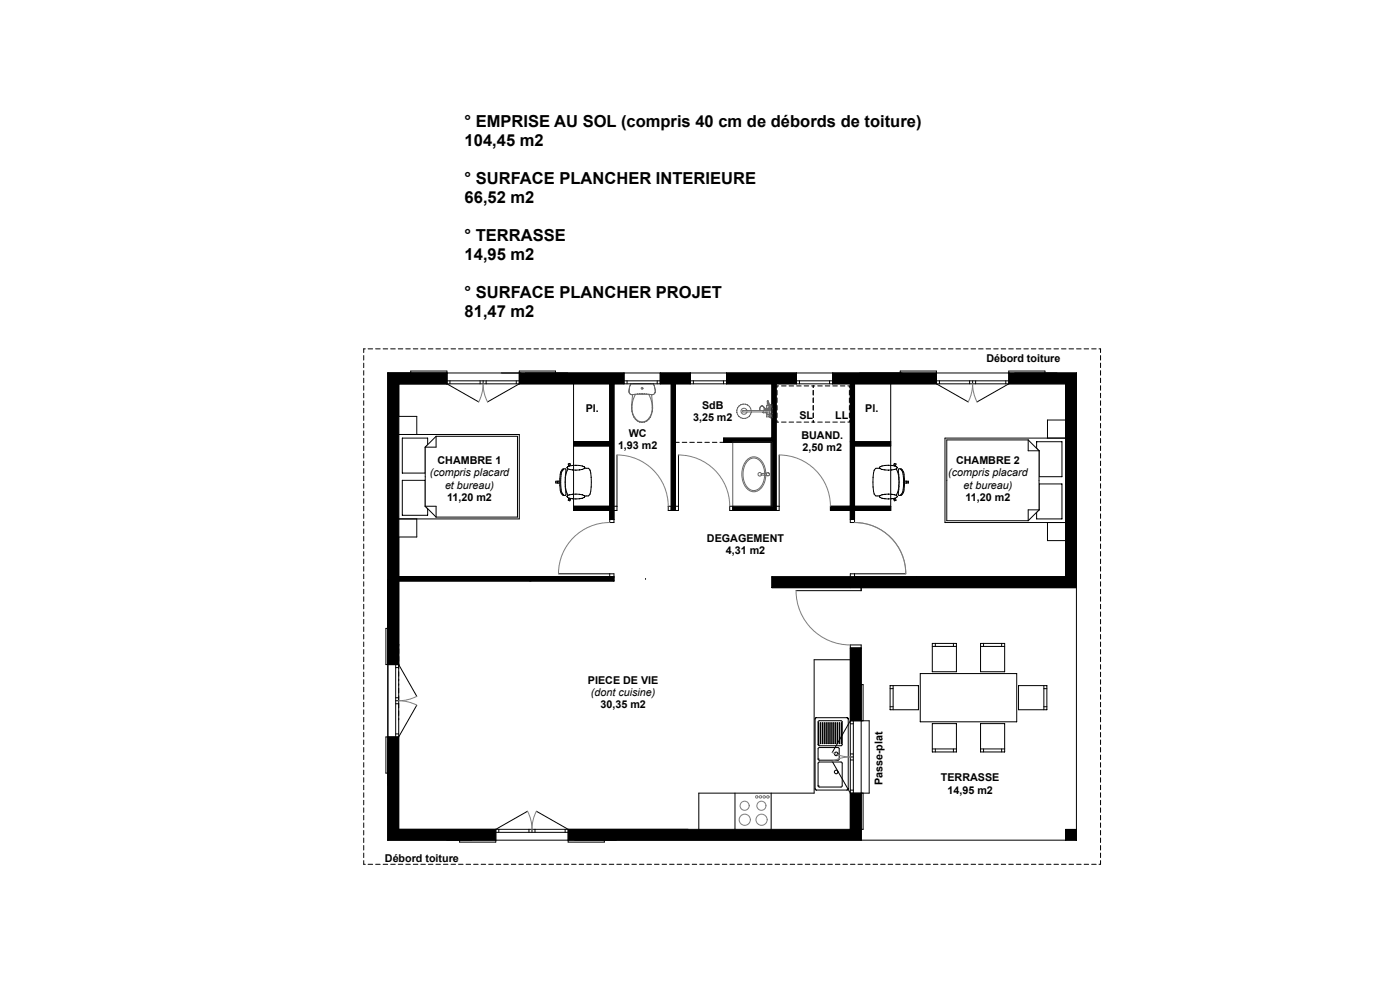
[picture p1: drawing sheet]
<svg xmlns="http://www.w3.org/2000/svg" width="297mm" height="210mm" viewBox="0 0 297 210" stroke-linecap="round" stroke-linejoin="round" font-family="sans-serif">
<g fill="#000">
<path d="M110.2 79.1h22.2v2.3h-22.2z" fill-rule="evenodd"/>
<path d="M140.1 79.1h6.4v2.3h-6.4z" fill-rule="evenodd"/>
<path d="M154.1 79.1h14.9v2.3h-14.9z" fill-rule="evenodd"/>
<path d="M176.6 79.1h22.1v2.3h-22.1z" fill-rule="evenodd"/>
<path d="M163.8 122.4h62.3v-41h-12.1v-2.3h14.4v45.6h-64.6z" fill-rule="evenodd"/>
<path d="M121.7 93.7h7.7v.9h-7.7z" fill-rule="evenodd"/>
<path d="M129.4 81.4h.8v28.8h-.8z" fill-rule="evenodd"/>
<path d="M163.8 81.4h.9v26.9h-9.3v-.9h8.4v-13.6h-10.3v-.9h10.3z" fill-rule="evenodd"/>
<path d="M121.7 107.4h7.7v.9h-7.7z" fill-rule="evenodd"/>
<path d="M142.4 81.4h.9v26.9h-.9z" fill-rule="evenodd"/>
<path d="M180.4 81.4h.9v12.3h7.7v.9h-7.7v12.8h7.7v.9h-7.7v1.9h-.9v-1.9h-4.2v-.9h4.2z" fill-rule="evenodd"/>
<path d="M84.6 122.4h45.6v.8h-45.6z" fill-rule="evenodd"/>
<path d="M180.4 137.4h2.3v15.5h-2.3z" fill-rule="evenodd"/>
<path d="M120.5 175.9h59.9v-7.7h2.3v10h-62.2z" fill-rule="evenodd"/>
<path d="M226.1 175.9h2.3v2.3h-2.3z" fill-rule="evenodd"/>
</g>
<g fill="none" stroke="#000" stroke-width=".21">
<path d="M110.2 79.1h22.2v2.3h-22.2zM140.1 79.1h6.4v2.3h-6.4zM154.1 79.1h14.9v2.3h-14.9zM176.6 79.1h22.1v2.3h-22.1zM129.4 81.4v28.8h.8v-28.8M129.4 93.7h-7.7v.9h7.7M142.4 81.4v26.9h.9v-26.9M163.8 81.4v11.5h-10.3v.9h10.3v13.6h-8.4v.9h9.3v-26.9M180.4 81.4v26h-4.2v.9h4.2v1.9h.9v-1.9h7.7v-.9h-7.7v-12.8h7.7v-.9h-7.7v-12.3M129.4 107.4h-7.7v.9h7.7M84.6 122.4h45.6v.8h-45.6zM163.8 122.4h62.3v-41h-12.1v-2.3h14.4v45.6h-64.6z"/>
<path d="M180.4 137.4h2.3v15.5h-2.3zM120.5 175.9h59.9v-7.7h2.3v10h-62.2zM226.1 175.9h2.3v2.3h-2.3z"/>
</g>
<path d="M82.3 79.1h12.5v2.3h-10.2v59.6h-2.3z" fill-rule="evenodd" fill="#ff0"/>
<path d="M82.3 79.1h12.5v2.3h-10.2v59.6h-2.3zM82.3 156.3h2.3v19.6h20.6v2.3h-22.9z" fill="none" stroke="#000" stroke-width=".21"/>
<g fill="#000">
<path d="M82.3 79.1h12.5v2.3h-10.2v59.6h-2.3z" fill-rule="evenodd"/>
<path d="M82.3 156.3h2.3v19.6h20.6v2.3h-22.9z" fill-rule="evenodd"/>
</g>
<g fill="#fff">
<path d="M200.5 92.9h25.6v17.9h-25.6z" fill-rule="evenodd"/>
<path d="M222.2 110.8h3.9v3.9h-3.9z" fill-rule="evenodd"/>
<path d="M222.2 89.1h3.9v3.8h-3.9z" fill-rule="evenodd"/>
</g>
<path d="M222.2 89.1h3.9v3.8h-3.9zM222.2 110.8h3.9v3.9h-3.9z" fill="none" stroke="#000" stroke-width=".21"/>
<path d="M219.9 93.7h5.4v7.4h-4.9v-5.5l-.5-.5z" fill-rule="evenodd" fill="#fff"/>
<path d="M219.9 93.7h5.4v7.4h-4.9v-5.5l-.5-.5z" fill="none" stroke="#000" stroke-width=".21"/>
<path d="M220.4 102.7h4.9v7.4h-5.4v-1.4l.5-.5z" fill-rule="evenodd" fill="#fff"/>
<path d="M220.4 102.7h4.9v7.4h-5.4v-1.4l.5-.5z" fill="none" stroke="#000" stroke-width=".21"/>
<g fill="#fff">
<path d="M200.9 93.3h17.2l2.3 2.3v6.3h-19.5z" fill-rule="evenodd"/>
<path d="M200.9 101.9h19.5v6.3l-2.3 2.3h-17.2z" fill-rule="evenodd"/>
</g>
<path d="M200.5 92.9h25.6v17.9h-25.6zM218.1 93.3h-17.2v17.2h17.2M218.1 93.3l2.3 2.3M218.1 93.3v2.3h2.3M220.4 95.6v12.6M220.4 108.2h-2.3v2.3M220.4 108.2l-2.3 2.3" fill="none" stroke="#000" stroke-width=".21"/>
<path d="M155.4 93.8h8.4v13.6h-8.4z" fill-rule="evenodd" fill="#fff"/>
<g fill="none" stroke="#696969" stroke-width=".21">
<path d="M155.4 93.8h8.4v13.6h-8.4zM158.5 97.9a1.83 1.83 0 0 1 1.8-.7 1.83 1.83 0 0 1 1.4 1.2 4.5 4.5 0 0 1-.8 5.3 1.85 1.85 0 0 1-2.8-.9 4.7 4.7 0 0 1 .4-4.9zM158.5 97.5a2.11 2.11 0 0 1 3.5 1 4.6 4.6 0 0 1-1.1 5.5 2.13 2.13 0 0 1-3.1-1.3 4.8 4.8 0 0 1 .7-5.2zM163.5 93.8v13.6"/>
<circle cx="161.2" cy="100.6" r=".38"/>
</g>
<path d="M161.5 100.5l1.4-.2h.2l.1 .4-.3 .2h-.5l-.8-.2z" fill-rule="evenodd" fill="#fff"/>
<path d="M162.3 100.4l-.2 .2 .2 .2M162.3 100.4l.6-.1 .3 .2-.1 .4-.8-.1M162.3 100.4l-.8 .2 .8 .2M162.3 100.5l.3-.1v.4l-.3-.1z" fill="none" stroke="#696969" stroke-width=".21"/>
<path d="M156.8 86.1a1.53 1.53 0 0 0 .4 2.5 1.53 1.53 0 0 0 2.2-1.2h2.5v.2h.7v.8h.6h.2v.2h.4v-.8h-.4v.2h-.3l.1-.6h.5l.1 .3v-1l-.1 .4h-.5v-.3l.6-.1v-.9h-.4v.2l-.5-1-.1 .1-.2 1.5h-.5a.51 .51 0 0 0-.6-.5 .51 .51 0 0 0-.3 .8v.2h-1.8a1.53 1.53 0 0 0-1-1.3 1.53 1.53 0 0 0-1.6 .3zM163.1 86.5l.2 .1-.1 .1zM162.9 85.5l.3 .6-.3-.1z" fill-rule="evenodd" fill="#fff"/>
<g fill="none" stroke="#696969" stroke-width=".21">
<path d="M158.5 87.1a.64 .64 0 0 0-1-.4 .64 .64 0 0 0 0 1.1 .64 .64 0 0 0 1-.4M159.4 87.1a1.54 1.54 0 0 0-2.4-1.2 1.54 1.54 0 0 0 0 2.6 1.54 1.54 0 0 0 2.4-1.1M161.9 87.4v.2h.7M161.9 87.1h.1M161.9 86.2a.57 .57 0 0 0-.7 .2 .57 .57 0 0 0 0 .7M161.9 86.2l.1 .1M162 86.3l.1 .3M162.1 87.1h.1M162.1 86.6h.8M162.1 86.6v.5M162.4 86.9v.2M162.4 87.4v.2"/>
<path d="M162.6 86.9v.2M162.6 87.4v1h.5v-.5M162.7 86.6h.5v.5M162.7 87.4v.5h.5v-.5M162.7 86.9v.2M162.8 87.9v.1l.2-.1M162.8 85.1v.9M162.8 85.1h.1l.5 1.1M162.8 85.1l.5 1.4M162.9 86.6h.1M162.9 86.9h-.8h.5M162.9 86.9h.1"/>
<path d="M162.9 86.6l.1 .1M162.9 85.5v.5M163 86.9h-.1M163 86.7h.1M163 86.8v.1M163 86.8h.1M163 86.7v.1M163.1 86.6v-.6h-.5v.6M163.1 88h.1M163.1 88.4h.1M163.1 86.5h.1M163.1 86.1h.1"/>
<path d="M163.2 86.2l.1 .3M163.2 88.1h.2M163.2 88.3h.2M163.2 86.4h.1M163.2 86.2h.1M163.3 86.5h.1M163.3 86.5l-.1 .2M163.4 86h.1M163.4 86.2v-.4h.4v2.8h-.4v-.8h.4M163.4 88h-.2v.4h.2M163.4 86.2h.1M163.4 86.2l.1 .3"/>
<path d="M163.4 86.7l-.2 .1M163.5 86.7h.3M163.5 86.7h.1M163.5 86.5v.2M163.5 86.5h.1M163.7 87.1h-6.1v.3h6.1M163.7 86.7v1"/>
</g>
<path d="M134.4 81.4h3.6l.4 4.5a3.4 3.4 0 0 1-1.7 3.6 2.23 2.23 0 0 1-2.7-2.3v-1.3z" fill-rule="evenodd" fill="#fff"/>
<path d="M134.4 81.4h3.6l.4 4.5a3.4 3.4 0 0 1-1.7 3.6 2.23 2.23 0 0 1-2.7-2.3v-1.3zM134.8 83.6h2.8a4.6 4.6 0 0 1-.3 5.6 1.89 1.89 0 0 1-3-1.2 5.3 5.3 0 0 1 .5-4.4z" fill="none" stroke="#696969" stroke-width=".21"/>
<path d="M133.8 81.4h4.8l.3 .8a.98 .98 0 0 1-.6 1.5h-.1a12.1 12.1 0 0 0-4.3 0 1.03 1.03 0 0 1-.4-1.5z" fill-rule="evenodd" fill="#fff"/>
<g fill="none" stroke="#696969" stroke-width=".21">
<path d="M133.8 81.4h4.8l.3 .8a.98 .98 0 0 1-.6 1.5h-.1a12.1 12.1 0 0 0-4.3 0 1.03 1.03 0 0 1-.4-1.5z"/>
<circle cx="136.2" cy="82.4" r=".19"/>
</g>
<g fill="#fff">
<path d="M84.6 92.2h25.6v17.9h-25.6z" fill-rule="evenodd"/>
<path d="M84.6 110.1h3.8v3.8h-3.8z" fill-rule="evenodd"/>
<path d="M84.6 88.3h3.8v3.9h-3.8z" fill-rule="evenodd"/>
</g>
<path d="M84.6 88.3h3.8v3.9h-3.8zM84.6 110.1h3.8v3.8h-3.8z" fill="none" stroke="#000" stroke-width=".21"/>
<path d="M85.3 92.9h5.4v1.4l-.5 .6v5.5h-4.9z" fill-rule="evenodd" fill="#fff"/>
<path d="M85.3 92.9h5.4v1.4l-.5 .6v5.5h-4.9z" fill="none" stroke="#000" stroke-width=".21"/>
<path d="M85.3 101.9h4.9v5.5l.5 .5v1.4h-5.4z" fill-rule="evenodd" fill="#fff"/>
<path d="M85.3 101.9h4.9v5.5l.5 .5v1.4h-5.4z" fill="none" stroke="#000" stroke-width=".21"/>
<g fill="#fff">
<path d="M92.5 92.5h17.3v8.6h-19.6v-6.2z" fill-rule="evenodd"/>
<path d="M90.2 101.1h19.6v8.6h-17.3l-2.3-2.3z" fill-rule="evenodd"/>
</g>
<path d="M84.6 92.2h25.6v17.9h-25.6zM90.2 94.9v12.5M92.5 92.5h17.3v17.2h-17.3M92.5 92.5l-2.3 2.4M92.5 92.5v2.4h-2.3M90.2 107.4h2.3v2.3M90.2 107.4l2.3 2.3" fill="none" stroke="#000" stroke-width=".21"/>
<path d="M173 152.3h6.9v15.2h-6.9z" fill-rule="evenodd" fill="#fff"/>
<g fill="none" stroke="#000" stroke-width=".21">
<path d="M173 152.3h6.9v15.2h-6.9zM173.6 157.9h.1M173.6 158.7l.2-.1h4.1l.1 .2v2.3l-.2 .2-4.1-.1-.1-.2zM173.6 153l.2-.1h4.6l.2 .1 .1 4.9-.2 .3h-4.7l-.2-.1zM173.6 153.3l.1 4.4zM174 153.3l.1 4.4zM174.4 153.3l.1 4.4zM174.8 153.3l.1 4.4zM175.2 153.3l.1 4.4zM175.6 153.3l.1 4.4zM176 153.3l.1 4.4zM176.5 153.3v4.4z"/>
<path d="M176.9 153.3v4.4zM177.3 153.3v4.4zM177.7 153.3v4.4zM178.1 153.3v4.4zM178.5 153.3v4.4zM173.6 166.7h.1M173.6 161h.1M173.6 161.8l.2-.2h4.6l.2 .2 .1 4.9-.2 .2h-4.7l-.2-.1z"/>
<circle cx="177.4" cy="159.9" r=".38"/>
<circle cx="177.4" cy="163.8" r=".38"/>
</g>
<g fill="#fff">
<path d="M185.7 99.4l3.7-.1 .4-1 .3 .1-.3 .9a2.59 2.59 0 0 1 .9 2.3h.9v.5h1.1v.2h-7.5v-1.1a2 2 0 0 1 .5-1.8z" fill-rule="evenodd"/>
<path d="M185.2 102.3h7.5v.2h-1.1v.4h-.9a2.59 2.59 0 0 1-.9 2.3l.3 .9-.3 .1-.4-1-3.7-.1a4.3 4.3 0 0 1-.5-2.8z" fill-rule="evenodd"/>
</g>
<g fill="none" stroke="#000" stroke-width=".21">
<path d="M185.4 99.8l-.2 1.4M185.5 99.7l-.1 .1M189.6 98.8a.19 .19 0 0 1 .2-.1 .19 .19 0 0 1 .1 .2M189.6 98.8l-.2 .5M189.6 98.8l.2-.5 .3 .1-.2 .5M189.8 99.3l.4 .3a6.6 6.6 0 0 1 0 5.4l-.4 .2M189.8 99.3h-4l-.3 .4M189.9 98.9l-.1 .4M185.2 101.2v2.1M185.2 103.3h.1M185.2 101.2h.1M185.2 103.3a2 2 0 0 0 .5 1.8l4.1 .1"/>
<path d="M189.4 105.2l.2 .6M189.8 105.2h.1M189.8 105.2l.1 .4M189.9 105.6a.19 .19 0 0 1-.1 .3 .19 .19 0 0 1-.2-.1M189.9 105.6l.2 .5-.4 .1-.1-.4M190.7 101.6h.9v1.3h-.9M191.6 102.1h.6M192.2 102.1a.19 .19 0 0 1 .2 .2 .19 .19 0 0 1-.2 .2M192.2 102.1h.5v.4h-.5M192.2 102.5h-.6"/>
</g>
<path d="M186.7 99a5 5 0 0 1 3.5 0l.2 .2a3.8 3.8 0 0 1-3.8 0z" fill-rule="evenodd" fill="#fff"/>
<path d="M186.7 99a5 5 0 0 1 3.5 0l.2 .2a3.8 3.8 0 0 1-3.8 0z" fill="none" stroke="#000" stroke-width=".21"/>
<path d="M186.7 105.1a5 5 0 0 1 3.5 0l.2 .2a3.8 3.8 0 0 1-3.8 0z" fill-rule="evenodd" fill="#fff"/>
<path d="M186.7 105.1a5 5 0 0 1 3.5 0l.2 .2a3.8 3.8 0 0 1-3.8 0z" fill="none" stroke="#000" stroke-width=".21"/>
<g fill="#fff">
<path d="M190.6 99.5l.1-.1a.99 .99 0 0 1 1.1 1.2l.1 1.7h-1.1z" fill-rule="evenodd"/>
<path d="M190.8 102.3h1.1v.7a2.41 2.41 0 0 1-.7 2.1h-.5l-.1-.3z" fill-rule="evenodd"/>
</g>
<path d="M190.6 99.5l.1-.1a.99 .99 0 0 1 1.1 1.2l.1 2.4a2.41 2.41 0 0 1-.7 2.1h-.5l-.1-.3a19.5 19.5 0 0 0 0-5.3zM191 99.5a2.61 2.61 0 0 1 .7 2.3v.5a3.3 3.3 0 0 1-.7 2.8" fill="none" stroke="#000" stroke-width=".21"/>
<path d="M208 153.5h5.1v6h-5.1z" fill-rule="evenodd" fill="#fff"/>
<path d="M208 153.5h5.1v6h-5.1z" fill="none" stroke="#000" stroke-width=".21"/>
<path d="M197.8 153.5h5.1v6h-5.1z" fill-rule="evenodd" fill="#fff"/>
<path d="M197.8 153.5h5.1v6h-5.1z" fill="none" stroke="#000" stroke-width=".21"/>
<path d="M208 136.5h5.1v6h-5.1z" fill-rule="evenodd" fill="#fff"/>
<path d="M208 136.5h5.1v6h-5.1z" fill="none" stroke="#000" stroke-width=".21"/>
<path d="M197.8 136.5h5.1v6h-5.1z" fill-rule="evenodd" fill="#fff"/>
<path d="M197.8 136.5h5.1v6h-5.1z" fill="none" stroke="#000" stroke-width=".21"/>
<path d="M216.1 145.4h6v5.2h-6z" fill-rule="evenodd" fill="#fff"/>
<path d="M216.1 145.4h6v5.2h-6z" fill="none" stroke="#000" stroke-width=".21"/>
<path d="M188.8 145.4h6v5.2h-6z" fill-rule="evenodd" fill="#fff"/>
<path d="M188.8 145.4h6v5.2h-6z" fill="none" stroke="#000" stroke-width=".21"/>
<path d="M195.2 142.9h20.5v10.2h-20.5z" fill-rule="evenodd" fill="#fff"/>
<g fill="none" stroke="#000" stroke-width=".21">
<path d="M197.8 137.1h5.1M198.4 136.5v.6M202.3 136.5v.6M208 137.1h5.1M208.7 136.5v.6M212.5 136.5v.6M188.8 146.1h.7M188.8 149.9h.7M189.5 145.4v5.2M195.2 142.9h20.5v10.2h-20.5zM197.8 158.9h5.1M198.4 158.9v.6"/>
<path d="M202.3 158.9v.6M208 158.9h5.1M208.7 158.9v.6M212.5 158.9v.6M221.4 145.4v5.2M221.4 146.1h.7M221.4 149.9h.7"/>
</g>
<g fill="#fff">
<path d="M120.6 98.4l.3-.1 .4 1 3.6 .1a4.3 4.3 0 0 1 .5 2.9h-7.5v-.2h1.2v-.5h.8a2.59 2.59 0 0 1 .9-2.3z" fill-rule="evenodd"/>
<path d="M117.9 102.3h7.5v1a2 2 0 0 1-.5 1.8l-3.6 .1-.4 1-.3-.1 .2-.9a2.59 2.59 0 0 1-.9-2.3h-.8v-.4h-1.2z" fill-rule="evenodd"/>
</g>
<g fill="none" stroke="#000" stroke-width=".21">
<path d="M120.7 98.9l.1 .4M120.8 99.3l-.3 .3a6.6 6.6 0 0 0 0 5.4l.3 .2M120.8 99.3h.1M120.8 99.3h4l.4 .4M121.1 98.8a.19 .19 0 0 0-.3-.1 .19 .19 0 0 0-.1 .2M121.1 98.8l.2 .5M121.1 98.8l-.2-.5-.3 .1 .1 .5M125.2 99.7v.1M125.2 99.8l.2 1.4M118.4 102.1a.19 .19 0 0 0-.2 .2 .19 .19 0 0 0 .2 .2M118.4 102.1h-.5v.4h.5M118.4 102.5h.7"/>
<path d="M119.1 102.1h-.7M119.9 101.6h-.8v1.3h.8M120.7 105.6a.19 .19 0 0 0 .1 .3 .19 .19 0 0 0 .3-.1M120.7 105.6l-.1 .5 .3 .1 .2-.4M120.8 105.2h.1M120.8 105.2l-.1 .4M121.3 105.2l-.2 .6M125.4 101.2h.1M125.4 103.3a2 2 0 0 1-.5 1.8l-4.1 .1M125.4 101.2v2.1M125.4 103.3h.1"/>
</g>
<path d="M120.4 99a5 5 0 0 1 3.5 0l.2 .2a3.8 3.8 0 0 1-3.8 0z" fill-rule="evenodd" fill="#fff"/>
<path d="M120.4 99a5 5 0 0 1 3.5 0l.2 .2a3.8 3.8 0 0 1-3.8 0z" fill="none" stroke="#000" stroke-width=".21"/>
<path d="M120.4 105.1a5 5 0 0 1 3.5 0l.2 .2a3.8 3.8 0 0 1-3.8 0z" fill-rule="evenodd" fill="#fff"/>
<path d="M120.4 105.1a5 5 0 0 1 3.5 0l.2 .2a3.8 3.8 0 0 1-3.8 0z" fill="none" stroke="#000" stroke-width=".21"/>
<g fill="#fff">
<path d="M119.3 99.6l.1-.1h.6l-.1 2.8h-1.2l.1-.8a2.72 2.72 0 0 1 .5-1.9z" fill-rule="evenodd"/>
<path d="M118.7 102.3h1.2l.2 2.5-.2 .3a.99 .99 0 0 1-1.1-1.2z" fill-rule="evenodd"/>
</g>
<g fill="none" stroke="#000" stroke-width=".21">
<path d="M77.2 75.4v1M77.2 77v1M77.2 78.6v1M77.5 74h-.3v.8M78.1 74h.9M79.7 74h.9M81.3 74h.9M82.3 79.1h146.1v99.1h-146.1zM82.9 74h.9M84.5 74h.9M86.1 74h.9M87.1 79.1v-.4h7.7v2.7l6.8 3.9"/>
<path d="M87.7 74h.9M89.3 74h.9M90.9 74h.9M92.5 74h.9M94.1 74h.9M95.7 74h.9M97.3 74h.9M98.9 74h.9M100.5 74h.9M102.1 74h.9M103.7 74h.9M105.3 74h.9"/>
<path d="M106.9 74h.9M108.5 74h.9M110.1 74h.9M111.7 74h.9M113.3 74h.9M114.9 74h.9M116.5 74h.9M117.8 79.1v-.4h-7.6v2.7l-6.8 3.9M118.1 74h.9M119.7 74h.9M121.3 74h.9M122.9 74h.9"/>
<path d="M124.5 74h.9M126.1 74h.9M127.7 74h.9M129.3 74h.9M130.9 74h.9M132.4 79.1v2.3M132.5 74h.9M134.1 74h.9M135.7 74h.9M137.2 74h1M138.8 74h1M140.1 79.1v2.3"/>
<path d="M140.4 74h1M142 74h1M143.6 74h1M145.2 74h1M146.5 79.1v2.3M146.8 74h1M148.4 74h1M150 74h1M151.6 74h1M153.2 74h1M154.1 79.1v2.3M154.8 74h1"/>
<path d="M156.4 74h1M158 74h1M159.6 74h1M161.2 74h1M162.8 74h1M164.4 74h1M166 74h1M167.6 74h1M169 79.1v2.3M169.2 74h1M170.8 74h1M172.4 74h1"/>
<path d="M174 74h1M175.6 74h1M176.6 79.1v2.3M177.2 74h1M178.8 74h1M180.4 74h1M182 74h1M183.6 74h1M185.2 74h1M186.8 74h1M188.4 74h1M190 74h1"/>
<path d="M191 79.1v-.4h7.7v2.7l6.7 3.9M191.6 74h1M193.2 74h1M194.8 74h1M196.4 74h1M198 74h1M199.6 74h1M201.2 74h1M202.8 74h1M204.4 74h1M206 74h1M207.6 74h1"/>
<path d="M209.2 74h1M210.8 74h1M212.4 74h1M214 74h1M215.6 74h1M217.2 74h1M218.8 74h1M220.4 74h1M221.7 79.1v-.4h-7.7v2.7l-6.7 3.9M222 74h1M223.6 74h1M225.2 74h.9"/>
<path d="M226.8 74h.9M228.4 74h.9M230 74h.9M231.6 74h.9M233.1 74h.4v.8M233.5 75.4v1M233.5 77v1M233.5 78.6v1M77.2 80.2v1M77.2 81.8v1M77.2 83.4v1M77.2 85v1"/>
<path d="M77.2 86.6v1M77.2 88.2v1M77.2 89.8v1M77.2 91.4v1M77.2 93v1M77.2 94.6v1M77.2 96.2v1M77.2 97.8v1M77.2 99.4v1M94.8 80.8h15.4M95.5 80.8v.6M101.8 80.8v.6"/>
<path d="M102.5 80.8v.6M103.1 80.8v.6M109.5 80.8v.6M119.3 99.6l.6-.2 .2 .3a19.5 19.5 0 0 0-.1 5.3l-.1 .1a.99 .99 0 0 1-1.1-1.2v-2.4a2.72 2.72 0 0 1 .5-1.9zM119.6 99.5a2.61 2.61 0 0 0-.7 2.3v.5a3.3 3.3 0 0 0 .7 2.8M121.7 81.4v26.9h7.7M121.7 94.6h7.7M121.7 93.7h7.7M129.4 81.4v29.4h.8v-29.4M130.9 96.5v11.8h-.7M132.4 80.8h7.7M133 80.8v.6"/>
<path d="M139.4 80.8v.6M142.4 81.4v26.9M143.3 81.4v26.9M143.3 93.8h.8M143.9 96.5v11.8h-2.1v-.9h.6M144.7 93.8h1M146.3 93.8h1M146.5 80.8h7.6M147.1 80.8v.6M147.9 93.8h1M149.5 93.8h1M151.1 93.8h1"/>
<path d="M152.7 93.8h11.1v13.6h-9v.9h10.5v-11.8M153.5 80.8v.6M163.8 81.4v11.5h-10.3v.9M164.7 81.4v26.9M164.8 82.8v1M164.8 84.4v1M164.8 86v1M164.8 87.6v1M164.8 89.2v.3h.4M165.2 81.9h-.4v.3M165.8 81.9h1M165.8 89.5h1"/>
<path d="M167.4 81.9h1M167.4 89.5h1M169 80.8h7.6M169 81.9h1M169 89.5h1M169.6 80.8v.6M170.6 81.9h1M170.6 89.5h1M172.2 81.9h.6M172.2 89.5h.6M172.5 81.9v.3M172.5 82.8v1"/>
<path d="M172.5 84.4v1M172.5 86v1M172.5 87.6v1M172.5 89.2v.3M173.5 81.9h.9M173.5 89.5h.9M175.1 81.9h.9M175.1 89.5h.9M176 80.8v.6M176.7 81.9h.9M176.7 89.5h.9M178.3 81.9h.9"/>
<path d="M178.3 89.5h.9M179.9 81.9h.3v.3M180.2 89.2v.3h-.3M180.2 82.8v1M180.2 84.4v1M180.2 86v1M180.2 87.6v1M180.4 81.4v26h-4.2v.9h4.2v2.5h.9v-2.5h7.7v-26.9M181.3 81.4v12.3h7.7M189 94.6h-7.7v12.8h7.7M198.7 80.8h15.3M199.3 80.8v.6"/>
<path d="M205.7 80.8v.6M206.3 80.8v.6M207 80.8v.6M213.4 80.8v.6M233.5 80.2v1M233.5 81.8v1M233.5 83.4v1M233.5 85v1M233.5 86.6v1M233.5 88.2v1M233.5 89.8v1M233.5 91.4v1"/>
<path d="M233.5 93v1M233.5 94.6v1M233.5 96.2v1M233.5 97.8v1M233.5 99.4v1M77.2 101v1M77.2 102.6v1M77.2 104.2v1M77.2 105.8v1M77.2 107.4v1M77.2 109v1M77.2 110.6v1"/>
<path d="M77.2 112.2v1M77.2 113.8v1M77.2 115.4v1M77.2 117v1M77.2 118.6v1M121.7 107.4h7.7M129.4 110.2h.8M130.2 107.4h.7M143.3 107.4h.6M155.4 107.4v.9M164.7 107.4h.6M180.4 110.2h.9"/>
<path d="M233.5 101v1M233.5 102.6v1M233.5 104.2v1M233.5 105.8v1M233.5 107.4v1M233.5 109v1M233.5 110.6v1M233.5 112.2v1M233.5 113.8v1M233.5 115.4v1M233.5 117v1M233.5 118.6v1"/>
<path d="M77.2 120.2v1M77.2 121.8v1M77.2 123.4v1M77.2 125v1M77.2 126.6v.9M77.2 128.2v.9M77.2 129.8v.9M77.2 131.4v.9M77.2 133v.9M77.2 134.6v.9M77.2 136.2v.9M77.2 137.8v.9"/>
<path d="M77.2 139.4v.9M82.3 133.3h-.4v7.7h2.7l3.8 6.7M84.6 122.4h45.6M118.5 121.7h11.7v1.5h-45.6M129.4 121.7v.7M136.9 122.7v.2M180.4 139.9h-7.7v28.3h-24.5v7.7M180.4 137.4h2.3M181.3 121.7v.7M182.7 124.7v.6h-13.8M192.2 121.7h-11.8v.7M228.4 124.7h-64.6v-2.3h62.3v-41h-141.5v94.5h61.4"/>
<path d="M233.5 120.2v1M233.5 121.8v1M233.5 123.4v1M233.5 125v1M233.5 126.6v.9M233.5 128.2v.9M233.5 129.8v.9M233.5 131.4v.9M233.5 133v.9M233.5 134.6v.9M233.5 136.2v.9M233.5 137.8v.9"/>
<path d="M233.5 139.4v.9M77.2 141v.9M77.2 142.6v.9M77.2 144.2v.9M77.2 145.8v.9M77.2 147.4v.9M77.2 149v.9M77.2 150.6v.9M77.2 152.2v.9M77.2 153.8v.9M77.2 155.4v.9M77.2 157v.9"/>
<path d="M77.2 158.6v.9M83.9 141v15.3M83.9 155.7h.7M83.9 141.6h.7M83.9 148.6h.7M83.9 148h.7M83.9 149.3h.7M88.4 149.6l-3.8 6.7h-2.7v7.7h.4M176.6 159.6l3.8-6.7h4v15.3h-4l-3.8-6.7M180.4 153.5h.6M180.4 159.9h.6M181 152.9v15.3"/>
<path d="M182.7 145.2h.4v7.7M233.5 141v.9M233.5 142.6v.9M233.5 144.2v.9M233.5 145.8v.9M233.5 147.4v.9M233.5 149v.9M233.5 150.6v.9M233.5 152.2v.9M233.5 153.8v.9M233.5 155.4v.9M233.5 157v.9"/>
<path d="M233.5 158.6v.9M77.2 160.2v.9M77.2 161.8v.9M77.2 163.4v.9M77.2 165v.9M77.2 166.6v.9M77.2 168.2v.9M77.2 169.8v.9M77.2 171.4v.9M77.2 173v.9M77.2 174.6v.9M77.2 176.2v.9"/>
<path d="M77.2 177.8v.9M77.2 179.4v.9M105.2 176.6h15.3M105.8 175.9v.7M111.9 172.1l-6.7 3.8v2.7h-7.7v-.4M112.2 175.9v.7M112.9 175.9v.7M113.5 175.9v.7M113.8 172.1l6.7 3.8v2.7h7.7v-.4M119.9 175.9v.7M155.9 168.2v7.7M163.6 168.2v7.7"/>
<path d="M180.4 175.9v-39.1h2.3v41.4M180.4 167.6h.6M180.4 160.6h.6M180.4 161.2h.6M183.1 168.2v7.7h-.4M233.5 160.2v.9M233.5 161.8v.9M233.5 163.4v.9M233.5 165v.9M233.5 166.6v.9M233.5 168.2v.9M233.5 169.8v.9"/>
<path d="M233.5 171.4v.9M233.5 173v.9M233.5 174.6v.9M233.5 176.2v.9M233.5 177.8v.9M233.5 179.4v.9M77.2 181v.9M77.2 182.6v.7h.3M78.1 183.3h.9M79.7 183.3h.9M81.3 183.3h.9M82.9 183.3h.9"/>
<path d="M84.5 183.3h.9M86.1 183.3h.9M87.7 183.3h.9M89.3 183.3h.9M90.9 183.3h.9M92.5 183.3h.9M94.1 183.3h.9M95.7 183.3h.9M97.3 183.3h.9M98.9 183.3h.9M100.5 183.3h.9M102.1 183.3h.9"/>
<path d="M103.7 183.3h.9M105.3 183.3h.9M106.9 183.3h.9M108.5 183.3h.9M110.1 183.3h.9M111.7 183.3h.9M113.3 183.3h.9M114.9 183.3h.9M116.5 183.3h.9M118.1 183.3h.9M119.7 183.3h.9M121.3 183.3h.9"/>
<path d="M122.9 183.3h.9M124.5 183.3h.9M126.1 183.3h.9M127.7 183.3h.9M129.3 183.3h.9M130.9 183.3h.9M132.5 183.3h.9M134.1 183.3h.9M135.7 183.3h.9M137.2 183.3h1M138.8 183.3h1M140.4 183.3h1"/>
<path d="M142 183.3h1M143.6 183.3h1M145.2 183.3h1M146.8 183.3h1M148.4 183.3h1M150 183.3h1M151.6 183.3h1M153.2 183.3h1M154.8 183.3h1M156.4 183.3h1M158 183.3h1M159.6 183.3h1"/>
<path d="M161.2 183.3h1M162.8 183.3h1M164.4 183.3h1M166 183.3h1M167.6 183.3h1M169.2 183.3h1M170.8 183.3h1M172.4 183.3h1M174 183.3h1M175.6 183.3h1M177.2 183.3h1M178.8 183.3h1"/>
<path d="M180.4 183.3h1M182 183.3h1M183.6 183.3h1M185.2 183.3h1M186.8 183.3h1M188.4 183.3h1M190 183.3h1M191.6 183.3h1M193.2 183.3h1M194.8 183.3h1M196.4 183.3h1M198 183.3h1"/>
<path d="M199.6 183.3h1M201.2 183.3h1M202.8 183.3h1M204.4 183.3h1M206 183.3h1M207.6 183.3h1M209.2 183.3h1M210.8 183.3h1M212.4 183.3h1M214 183.3h1M215.6 183.3h1M217.2 183.3h1"/>
<path d="M218.8 183.3h1M220.4 183.3h1M222 183.3h1M223.6 183.3h1M225.2 183.3h.9M226.8 183.3h.9M228.4 183.3h.9M230 183.3h.9M231.6 183.3h.9M233.5 181v.9M233.5 182.6v.7h-.4"/>
</g>
<g fill="none" stroke="#7f7f7f" stroke-width=".21">
<path d="M101.6 85.3l.7-2.2 .2-1.7 .2 1.7 .7 2.2M130.9 96.5a10.9 10.9 0 0 1 10.9 10.9M143.9 96.5a10.9 10.9 0 0 1 10.9 10.9M165.3 96.5a10.9 10.9 0 0 1 10.9 10.9M205.4 85.3l.8-2.2 .1-1.7 .3 2.3 .7 1.6M129.4 110.8a10.9 10.9 0 0 0-10.9 10.9M181.3 110.8a10.9 10.9 0 0 1 10.9 10.9M168.9 125.3a11.5 11.5 0 0 0 11.5 11.5M88.4 147.7l-2.1 .8-1.7 .1 1.7 .2 2.1 .8M176.6 159.6l1.5 .7 2.3 .3-1.7 .1-2.1 .8M111.9 172.1l.8 2.1 .2 1.7 .3-2.2 .6-1.6"/>
<circle cx="158" cy="170.9" r=".96"/>
<circle cx="158" cy="173.9" r="1.18"/>
<circle cx="160.5" cy="169" r=".27"/>
<circle cx="161.3" cy="169" r=".27"/>
<circle cx="161.5" cy="170.9" r=".96"/>
<circle cx="161.6" cy="173.9" r="1.18"/>
<circle cx="162.1" cy="169" r=".27"/>
<circle cx="162.9" cy="169" r=".27"/>
</g>
<g font-size="3.5">
<text x="98.6" y="27">° EMPRISE AU SOL (compris 40 cm de débords de toiture)</text>
<text x="98.6" y="31">104,45 m2</text>
<text x="98.6" y="39">° SURFACE PLANCHER INTERIEURE</text>
<text x="98.6" y="43">66,52 m2</text>
<text x="98.6" y="51.1">° TERRASSE</text>
<text x="98.6" y="55.1">14,95 m2</text>
<text x="98.6" y="63.1">° SURFACE PLANCHER PROJET</text>
<text x="98.6" y="67.2">81,47 m2</text>
</g>
<g font-size="2.3">
<text x="209.3" y="76.7">Débord toiture</text>
<text x="124.3" y="87.5">Pl.</text>
<text x="147" y="89.3">3,25 m2</text>
<text x="148.9" y="86.7">SdB</text>
<text x="169.6" y="89">SL</text>
<text x="177.2" y="89">LL</text>
<text x="183.6" y="87.5">Pl.</text>
<text x="131.1" y="95.2">1,93 m2</text>
<text x="133.4" y="92.6">WC</text>
<text x="170" y="93.1">BUAND.</text>
<text x="170.3" y="95.7">2,50 m2</text>
<text x="91.2" y="101">(compris placard</text>
<text x="92.8" y="98.4">CHAMBRE 1</text>
<text x="201.2" y="101">(compris placard</text>
<text x="202.8" y="98.4">CHAMBRE 2</text>
<text x="94.4" y="103.6">et bureau)</text>
<text x="94.8" y="106.3">11,20 m2</text>
<text x="204.4" y="103.6">et bureau)</text>
<text x="204.8" y="106.3">11,20 m2</text>
<text x="150" y="114.9">DEGAGEMENT</text>
<text x="154" y="117.6">4,31 m2</text>
<text x="124.7" y="145">PIECE DE VIE</text>
<text x="125.4" y="147.6">(dont cuisine)</text>
<text x="127.4" y="150.2">30,35 m2</text>
<text x="187.2" y="166.6" transform="rotate(-90 187.2 166.6)">Passe-plat</text>
<text x="199.6" y="165.8">TERRASSE</text>
<text x="201" y="168.4">14,95 m2</text>
<text x="81.7" y="182.8">Débord toiture</text>
</g>
</svg>
